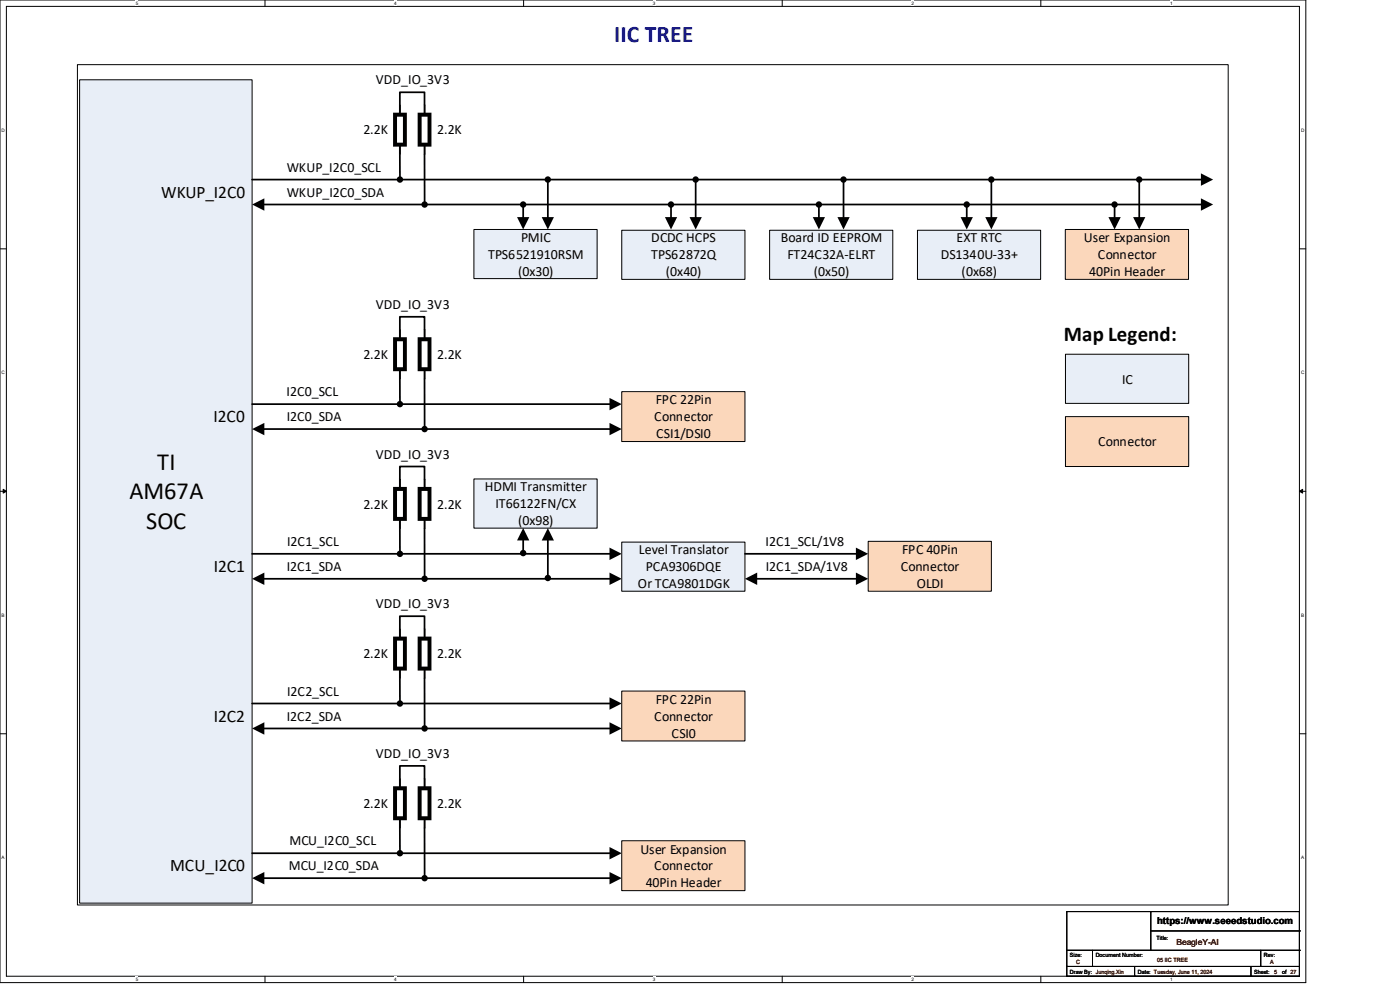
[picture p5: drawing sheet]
<svg xmlns="http://www.w3.org/2000/svg" width="297mm" height="210mm" viewBox="0 0 297 210" stroke-linecap="round" stroke-linejoin="round" font-family="sans-serif">
<path d="M0 0h277v208.4h-277zM1.4 1.4h274.3v205.7h-274.3z" fill="none" stroke="#000" stroke-width=".21"/>
<g fill="#fff">
<path d="M28.8 .1h.5v1.1h-.5z"/>
<path d="M28.8 207.2h.5v1.1h-.5z"/>
</g>
<path d="M56.2 0v1.4M56.2 207.1v1.3" fill="none" stroke="#000" stroke-width=".21"/>
<g fill="#fff">
<path d="M83.7 .1h.5v1.1h-.5z"/>
<path d="M83.7 207.2h.5v1.1h-.5z"/>
</g>
<path d="M111.1 0v1.4M111.1 207.1v1.3" fill="none" stroke="#000" stroke-width=".21"/>
<g fill="#fff">
<path d="M138.5 .1h.6v1.1h-.6z"/>
<path d="M138.5 207.2h.6v1.1h-.6z"/>
</g>
<path d="M165.9 0v1.4M165.9 207.1v1.3" fill="none" stroke="#000" stroke-width=".21"/>
<g fill="#fff">
<path d="M193.4 .1h.5v1.1h-.5z"/>
<path d="M193.4 207.2h.5v1.1h-.5z"/>
</g>
<path d="M220.8 0v1.4M220.8 207.1v1.3" fill="none" stroke="#000" stroke-width=".21"/>
<g fill="#fff">
<path d="M248.2 .1h.6v1.1h-.6z"/>
<path d="M248.2 207.2h.6v1.1h-.6z"/>
<path d="M.3 27.1h.8v1.1h-.8z"/>
<path d="M276 27.1h.7v1.1h-.7z"/>
<path d="M.3 78.5h.8v1.1h-.8z"/>
<path d="M276 78.5h.7v1.1h-.7z"/>
</g>
<path d="M0 52.8h1.4M275.7 52.8h1.3" fill="none" stroke="#000" stroke-width=".21"/>
<g fill="#fff">
<path d="M.3 129.9h.7v1.1h-.7z"/>
<path d="M276 129.9h.6v1.1h-.6z"/>
</g>
<path d="M0 104.2h1.4M275.7 104.2h1.3" fill="none" stroke="#000" stroke-width=".21"/>
<path d="M.7 103.8l.7 .4-.7 .4zM275.7 104.2l.7-.4v.8z" fill="#000" stroke="#000" stroke-width=".21"/>
<g fill="#fff">
<path d="M.3 181.4h.7v1.1h-.7z"/>
<path d="M276 181.4h.6v1.1h-.6z"/>
</g>
<path d="M0 155.7h1.4M275.7 155.7h1.3" fill="none" stroke="#000" stroke-width=".21"/>
<path d="M16.5 13.8h244.1v178.2h-244.1z" fill="#fff"/>
<path d="M16.4 13.7h244.2v178.3h-244.2z" fill="none" stroke="#000" stroke-width=".21"/>
<path d="M16.9 16.9h36.6v174.7h-36.6z" fill-rule="evenodd" fill="#e8eef7"/>
<path d="M16.9 16.9h36.6v174.7h-36.6z" fill="none" stroke="#000" stroke-width=".21"/>
<path d="M79.7 15.1h15.6v3.6h-15.6z" fill-rule="evenodd" fill="#fff"/>
<g fill="#000">
<path d="M254.8 36.8l2.6 1.3-2.6 1.3zM53.5 43.4l2.6-1.3v2.6zM254.8 42.1l2.6 1.3-2.6 1.3z"/>
<path d="M83.4 23.9h2.9v7.2h-.8v-.8h-1.3v-5.5h1.3v6.3h-2.1z" fill-rule="evenodd"/>
<path d="M88.6 23.9h2.9v7.2h-.8v-.8h-1.3v-5.5h1.3v6.3h-2.1z" fill-rule="evenodd"/>
<circle cx="84.8" cy="38.1" r=".68"/>
<circle cx="90.1" cy="43.4" r=".68"/>
</g>
<path d="M84.8 22.2v2.1M84.8 30.7v2.1M90.1 22.2v2.1M90.1 30.7v2.1" fill="none" stroke="#000" stroke-width=".41"/>
<path d="M53.5 38.1h201.6M84.8 22.2v-2.6h5.3v2.6M84.8 32.8v5.3M90.1 32.8v10.6M55.8 43.4h199.3" fill="none" stroke="#000" stroke-width=".37"/>
<g fill="#fff">
<path d="M92.7 25.7h5.2v3.6h-5.2z" fill-rule="evenodd"/>
<path d="M77 25.7h5.3v3.6h-5.3z" fill-rule="evenodd"/>
</g>
<path d="M100.5 48.7h26.2v10.4h-26.2z" fill-rule="evenodd" fill="#e8eef7"/>
<path d="M100.5 48.7h26.2v10.4h-26.2z" fill="none" stroke="#000" stroke-width=".21"/>
<path d="M131.9 48.8h26.1v10.5h-26.1z" fill-rule="evenodd" fill="#e8eef7"/>
<path d="M131.9 48.8h26.1v10.5h-26.1z" fill="none" stroke="#000" stroke-width=".21"/>
<path d="M163.3 48.8h26.1v10.5h-26.1z" fill-rule="evenodd" fill="#e8eef7"/>
<path d="M163.3 48.8h26.1v10.5h-26.1z" fill="none" stroke="#000" stroke-width=".21"/>
<path d="M194.6 48.8h26.2v10.5h-26.2z" fill-rule="evenodd" fill="#e8eef7"/>
<path d="M194.6 48.8h26.2v10.5h-26.2z" fill="none" stroke="#000" stroke-width=".21"/>
<path d="M226 48.7h26.1v10.6h-26.1z" fill-rule="evenodd" fill="#fbd7bb"/>
<path d="M226 48.7h26.1v10.6h-26.1z" fill="none" stroke="#000" stroke-width=".21"/>
<g fill="#fff">
<path d="M60.8 38.9h20.7v3.6h-20.7z" fill-rule="evenodd"/>
<path d="M60.7 33.7h20v3.5h-20z" fill-rule="evenodd"/>
</g>
<path d="M116.2 38.1v8.3M111 43.4v3" fill="none" stroke="#000" stroke-width=".37"/>
<g fill="#000">
<path d="M109.7 46.1h2.6l-1.3 2.6zM114.9 46.1h2.6l-1.3 2.6z"/>
<circle cx="116.2" cy="38.1" r=".68"/>
<circle cx="111" cy="43.4" r=".68"/>
</g>
<path d="M79.7 62.8h15.6v3.5h-15.6z" fill-rule="evenodd" fill="#fff"/>
<g fill="#000">
<path d="M53.5 91l2.6-1.3v2.6zM129.3 89.7l2.6 1.3-2.6 1.3zM129.3 84.4l2.6 1.3-2.6 1.3z"/>
<path d="M83.4 71.5h2.9v7.2h-.8v-.8h-1.3v-5.5h1.3v6.3h-2.1z" fill-rule="evenodd"/>
<path d="M88.6 71.5h2.9v7.2h-.8v-.8h-1.3v-5.5h1.3v6.3h-2.1z" fill-rule="evenodd"/>
<circle cx="84.8" cy="85.7" r=".68"/>
<circle cx="90.1" cy="91" r=".68"/>
</g>
<path d="M84.8 69.8v2.2M84.8 78.3v2.1M90.1 69.8v2.2M90.1 78.3v2.1" fill="none" stroke="#000" stroke-width=".41"/>
<path d="M84.8 69.8v-2.6h5.3v2.6M53.5 85.7h76.1M55.8 91h73.8M84.8 80.4v5.3M90.1 80.4v10.6" fill="none" stroke="#000" stroke-width=".37"/>
<g fill="#fff">
<path d="M60.7 86.6h11.7v3.6h-11.7z" fill-rule="evenodd"/>
<path d="M60.7 81.3h11v3.6h-11z" fill-rule="evenodd"/>
<path d="M92.7 73.4h5.2v3.5h-5.2z" fill-rule="evenodd"/>
<path d="M77 73.4h5.3v3.5h-5.3z" fill-rule="evenodd"/>
</g>
<path d="M131.9 83.1h26.1v10.6h-26.1z" fill-rule="evenodd" fill="#fbd7bb"/>
<path d="M131.9 83.1h26.1v10.6h-26.1z" fill="none" stroke="#000" stroke-width=".21"/>
<path d="M79.7 158h15.6v3.6h-15.6z" fill-rule="evenodd" fill="#fff"/>
<g fill="#000">
<path d="M129.3 179.7l2.6 1.3-2.6 1.3zM53.5 186.3l2.6-1.3v2.6zM129.3 185l2.6 1.3-2.6 1.3z"/>
<path d="M83.4 166.8h2.9v7.2h-.8v-.8h-1.3v-5.5h1.3v6.3h-2.1z" fill-rule="evenodd"/>
<path d="M88.6 166.8h2.9v7.2h-.8v-.8h-1.3v-5.5h1.3v6.3h-2.1z" fill-rule="evenodd"/>
<circle cx="84.8" cy="181" r=".68"/>
<circle cx="90.1" cy="186.3" r=".68"/>
</g>
<path d="M84.8 165.1v2.1M84.8 173.6v2.1M90.1 165.1v2.1M90.1 173.6v2.1" fill="none" stroke="#000" stroke-width=".41"/>
<path d="M84.8 165.1v-2.6h5.3v2.6M84.8 175.7v5.3M90.1 175.7v10.6M53.5 181h76.1M55.8 186.3h73.8" fill="none" stroke="#000" stroke-width=".37"/>
<g fill="#fff">
<path d="M61.2 181.9h19.1v3.5h-19.1z" fill-rule="evenodd"/>
<path d="M61.3 176.6h18.4v3.5h-18.4z" fill-rule="evenodd"/>
<path d="M92.7 168.6h5.2v3.6h-5.2z" fill-rule="evenodd"/>
<path d="M77 168.6h5.3v3.6h-5.3z" fill-rule="evenodd"/>
</g>
<path d="M131.9 178.4h26.1v10.5h-26.1z" fill-rule="evenodd" fill="#fbd7bb"/>
<path d="M131.9 178.4h26.1v10.5h-26.1z" fill="none" stroke="#000" stroke-width=".21"/>
<path d="M79.7 126.3h15.6v3.6h-15.6z" fill-rule="evenodd" fill="#fff"/>
<g fill="#000">
<path d="M53.5 154.5l2.6-1.3v2.7zM129.3 153.2l2.6 1.3-2.6 1.4zM129.3 147.9l2.6 1.3-2.6 1.4z"/>
<path d="M83.4 135h2.9v7.3h-.8v-.9h-1.3v-5.5h1.3v6.4h-2.1z" fill-rule="evenodd"/>
<path d="M88.6 135h2.9v7.3h-.8v-.9h-1.3v-5.5h1.3v6.4h-2.1z" fill-rule="evenodd"/>
<circle cx="84.8" cy="149.2" r=".68"/>
<circle cx="90.1" cy="154.5" r=".68"/>
</g>
<path d="M84.8 133.4v2.1M90.1 133.4v2.1M84.8 141.8v2.2M90.1 141.8v2.2" fill="none" stroke="#000" stroke-width=".41"/>
<path d="M84.8 133.4v-2.7h5.3v2.7M53.5 149.2h76.1M55.8 154.5h73.8M84.8 144v5.2M90.1 144v10.5" fill="none" stroke="#000" stroke-width=".37"/>
<g fill="#fff">
<path d="M60.7 150.1h11.7v3.6h-11.7z" fill-rule="evenodd"/>
<path d="M60.8 144.8h11v3.6h-11z" fill-rule="evenodd"/>
<path d="M92.7 136.9h5.2v3.6h-5.2z" fill-rule="evenodd"/>
<path d="M77 136.9h5.3v3.6h-5.3z" fill-rule="evenodd"/>
</g>
<path d="M131.9 146.6h26.1v10.6h-26.1z" fill-rule="evenodd" fill="#fbd7bb"/>
<path d="M131.9 146.6h26.1v10.6h-26.1z" fill="none" stroke="#000" stroke-width=".21"/>
<path d="M79.7 94.5h15.6v3.6h-15.6z" fill-rule="evenodd" fill="#fff"/>
<g fill="#000">
<path d="M129.3 116.2l2.6 1.3-2.6 1.3zM53.5 122.8l2.6-1.3v2.6zM129.3 121.5l2.6 1.3-2.6 1.3z"/>
<path d="M83.4 103.3h2.9v7.2h-.8v-.8h-1.3v-5.6h1.3v6.4h-2.1z" fill-rule="evenodd"/>
<path d="M88.6 103.3h2.9v7.2h-.8v-.8h-1.3v-5.6h1.3v6.4h-2.1z" fill-rule="evenodd"/>
<circle cx="84.8" cy="117.5" r=".68"/>
<circle cx="90.1" cy="122.8" r=".68"/>
</g>
<path d="M84.8 101.6v2.1M84.8 110.1v2.1M90.1 101.6v2.1M90.1 110.1v2.1" fill="none" stroke="#000" stroke-width=".41"/>
<path d="M53.5 117.5h76.1M84.8 101.6v-2.6h5.3v2.6M84.8 112.2v5.3M90.1 112.2v10.6M55.8 122.8h73.8" fill="none" stroke="#000" stroke-width=".37"/>
<g fill="#fff">
<path d="M60.7 118.3h11.7v3.6h-11.7z" fill-rule="evenodd"/>
<path d="M60.8 113.1h11v3.5h-11z" fill-rule="evenodd"/>
<path d="M92.7 105.1h5.2v3.6h-5.2z" fill-rule="evenodd"/>
<path d="M77 105.1h5.3v3.6h-5.3z" fill-rule="evenodd"/>
</g>
<path d="M184.2 114.8h26.1v10.6h-26.1z" fill-rule="evenodd" fill="#fbd7bb"/>
<path d="M184.2 114.8h26.1v10.6h-26.1z" fill="none" stroke="#000" stroke-width=".21"/>
<path d="M100.5 101.6h26.2v10.4h-26.2z" fill-rule="evenodd" fill="#e8eef7"/>
<path d="M100.5 101.6h26.2v10.4h-26.2z" fill="none" stroke="#000" stroke-width=".21"/>
<path d="M131.9 115h26.1v10.4h-26.1z" fill-rule="evenodd" fill="#e8eef7"/>
<path d="M131.9 115h26.1v10.4h-26.1z" fill="none" stroke="#000" stroke-width=".21"/>
<path d="M147.6 38.1v8.3M179 38.1v8.3M210.3 38.1v8.3M241.7 38.1v8.3M142.4 43.4v3M173.7 43.4v3M205.1 43.4v3M236.5 43.4v3M111 114.3v3M116.2 114.3v8.3M158 117.5h23.9M160.3 122.8h21.6" fill="none" stroke="#000" stroke-width=".37"/>
<g fill="#000">
<path d="M141.1 46.1h2.6l-1.3 2.6zM146.3 46.1h2.6l-1.3 2.6zM172.4 46.1h2.6l-1.3 2.6zM177.7 46.1h2.6l-1.3 2.6zM203.8 46.1h2.6l-1.3 2.6zM209 46.1h2.6l-1.3 2.6zM235.2 46.1h2.6l-1.3 2.6zM240.4 46.1h2.6l-1.3 2.6zM111 112l1.3 2.6h-2.6zM116.2 112l1.3 2.7h-2.6zM181.6 116.2l2.6 1.3-2.6 1.3zM158 122.8l2.6-1.3v2.6z"/>
<path d="M181.6 121.5l2.6 1.3-2.6 1.3z"/>
<circle cx="147.6" cy="38.1" r=".68"/>
<circle cx="178.9" cy="38.1" r=".68"/>
<circle cx="210.3" cy="38.1" r=".68"/>
<circle cx="241.7" cy="38.1" r=".68"/>
<circle cx="142.3" cy="43.4" r=".68"/>
<circle cx="173.7" cy="43.4" r=".68"/>
<circle cx="205.1" cy="43.4" r=".68"/>
<circle cx="236.5" cy="43.4" r=".68"/>
<circle cx="111" cy="117.3" r=".68"/>
<circle cx="116.2" cy="122.6" r=".68"/>
</g>
<path d="M226 75.1h26.2v10.5h-26.2z" fill-rule="evenodd" fill="#e8eef7"/>
<path d="M226 75.1h26.2v10.5h-26.2z" fill="none" stroke="#000" stroke-width=".21"/>
<path d="M226 88.4h26.2v10.6h-26.2z" fill-rule="evenodd" fill="#fbd7bb"/>
<path d="M226 88.4h26.2v10.6h-26.2z" fill="none" stroke="#000" stroke-width=".21"/>
<g fill="#fff">
<path d="M162.4 118.3h17.4v3.6h-17.4z" fill-rule="evenodd"/>
<path d="M162.3 113.1h16.8v3.5h-16.8z" fill-rule="evenodd"/>
</g>
<g fill="none" stroke="#000" stroke-width=".21">
<path d="M226.3 193.4h49.4v13.7h-49.4zM244.1 193.4h.1M244.1 193.4v8.2M244.1 197.5h31.6M275.7 197.5h.1M226.3 205h.1M226.3 205h49.4M226.3 201.6h49.4M231.8 205h.1M231.8 201.6v3.4M240.7 207.1h.1M240.7 205v2.1"/>
<path d="M265.4 207.1h.1M265.4 205v2.1M267.5 205h.1M267.5 201.6v3.4M275.7 201.6h.1"/>
</g>
<g font-size="5.2">
<text x="33.4" y="99.7">TI</text>
<text x="27.5" y="105.9">AM67A</text>
<text x="31" y="112.2">SOC</text>
</g>
<text font-size="5" fill="#00f" x="130.3" y="8.9">IIC TREE</text>
<text font-size="4.5" x="225.7" y="72.3">Map Legend:</text>
<g font-size="3.7">
<text x="34.2" y="42">WKUP_I2C0</text>
<text x="45.3" y="89.6">I2C0</text>
<text x="45.3" y="121.3">I2C1</text>
<text x="45.3" y="153.1">I2C2</text>
<text x="36.1" y="184.9">MCU_I2C0</text>
</g>
<g font-size="3">
<text x="79.8" y="17.9">VDD_IO_3V3</text>
<text x="77.1" y="28.5">2.2K</text>
<text x="92.8" y="28.5">2.2K</text>
<text x="60.8" y="41.7">WKUP_I2C0_SDA</text>
<text x="60.8" y="36.4">WKUP_I2C0_SCL</text>
<text x="110.5" y="51.3">PMIC</text>
<text x="138.2" y="51.4">DCDC HCPS</text>
<text x="165.6" y="51.4">Board ID EEPROM</text>
<text x="202.9" y="51.4">EXT RTC</text>
<text x="230" y="51.4">User Expansion</text>
<text x="103.5" y="54.9">TPS6521910RSM</text>
<text x="109.9" y="58.5">(0x30)</text>
<text x="138.2" y="55">TPS62872Q</text>
<text x="141.3" y="58.6">(0x40)</text>
<text x="167.1" y="55">FT24C32A-ELRT</text>
<text x="172.6" y="58.6">(0x50)</text>
<text x="199.6" y="55">DS1340U-33+</text>
<text x="204" y="58.6">(0x68)</text>
<text x="231.1" y="58.5">40Pin Header</text>
<text x="232.9" y="54.9">Connector</text>
<text x="79.8" y="65.5">VDD_IO_3V3</text>
<text x="77.1" y="76.1">2.2K</text>
<text x="92.8" y="76.1">2.2K</text>
<text x="238" y="81.4">IC</text>
<text x="60.8" y="84.1">I2C0_SCL</text>
<text x="60.8" y="89.4">I2C0_SDA</text>
<text x="138.8" y="89.4">Connector</text>
<text x="139.1" y="85.8">FPC 22Pin</text>
<text x="139.2" y="93">CSI1/DSI0</text>
<text x="233" y="94.7">Connector</text>
<text x="79.8" y="97.3">VDD_IO_3V3</text>
<text x="77.1" y="107.9">2.2K</text>
<text x="92.8" y="107.9">2.2K</text>
<text x="102.9" y="104.2">HDMI Transmitter</text>
<text x="105.1" y="107.8">IT66122FN/CX</text>
<text x="109.9" y="111.4">(0x98)</text>
<text x="60.9" y="115.8">I2C1_SCL</text>
<text x="135.5" y="117.6">Level Translator</text>
<text x="162.4" y="115.8">I2C1_SCL/1V8</text>
<text x="191.4" y="117.5">FPC 40Pin</text>
<text x="60.8" y="121.1">I2C1_SDA</text>
<text x="135.3" y="124.8">Or TCA9801DGK</text>
<text x="137" y="121.2">PCA9306DQE</text>
<text x="162.5" y="121.1">I2C1_SDA/1V8</text>
<text x="191.1" y="121.1">Connector</text>
<text x="194.5" y="124.7">OLDI</text>
<text x="79.8" y="129.1">VDD_IO_3V3</text>
<text x="77.1" y="139.7">2.2K</text>
<text x="92.8" y="139.7">2.2K</text>
<text x="60.9" y="147.6">I2C2_SCL</text>
<text x="139.1" y="149.3">FPC 22Pin</text>
<text x="60.8" y="152.9">I2C2_SDA</text>
<text x="138.8" y="152.9">Connector</text>
<text x="79.8" y="160.8">VDD_IO_3V3</text>
<text x="142.5" y="156.5">CSI0</text>
<text x="77.1" y="171.4">2.2K</text>
<text x="92.8" y="171.4">2.2K</text>
<text x="61.4" y="179.3">MCU_I2C0_SCL</text>
<text x="61.3" y="184.6">MCU_I2C0_SDA</text>
<text x="135.9" y="181.1">User Expansion</text>
<text x="138.8" y="184.6">Connector</text>
<text x="137" y="188.2">40Pin Header</text>
</g>
<text font-size="2" x="245.5" y="196.1">https://www.seeedstudio.com</text>
<text font-size="1.8" fill="#800000" x="249.6" y="200.5">BeagleY-AI</text>
<g font-size="1.2">
<text x="227" y="203">Size:</text>
<text x="232.5" y="203">Document Number:</text>
<text x="245.4" y="199.3">Title:</text>
<text x="268.1" y="203">Rev:</text>
<text x="227" y="206.6">Draw By: Junqing.Xin</text>
<text x="241.4" y="206.6">Date: Tuesday, June 11, 2024</text>
<text x="266.1" y="206.6">Sheet:</text>
<text x="272" y="206.6">of 27</text>
</g>
<g font-size="1.2" fill="#800000">
<text x="228.3" y="204.6">C</text>
<text x="245.5" y="204.1">05 IIC TREE</text>
<text x="269.5" y="204.6">A</text>
<text x="270.3" y="206.6">5</text>
</g>
<g font-size="1">
<text x="28.8" y="1">5</text>
<text x="83.7" y="1">4</text>
<text x="138.5" y="1">3</text>
<text x="193.4" y="1">2</text>
<text x="248.2" y="1">1</text>
<text x=".3" y="27.9">D</text>
<text x="276" y="27.9">D</text>
<text x=".3" y="79.4">C</text>
<text x="276" y="79.4">C</text>
<text x=".3" y="130.8">B</text>
<text x="276" y="130.8">B</text>
<text x=".3" y="182.2">A</text>
<text x="276" y="182.2">A</text>
<text x="28.8" y="208.1">5</text>
<text x="83.7" y="208.1">4</text>
<text x="138.5" y="208.1">3</text>
<text x="193.4" y="208.1">2</text>
<text x="248.2" y="208.1">1</text>
</g>
</svg>
